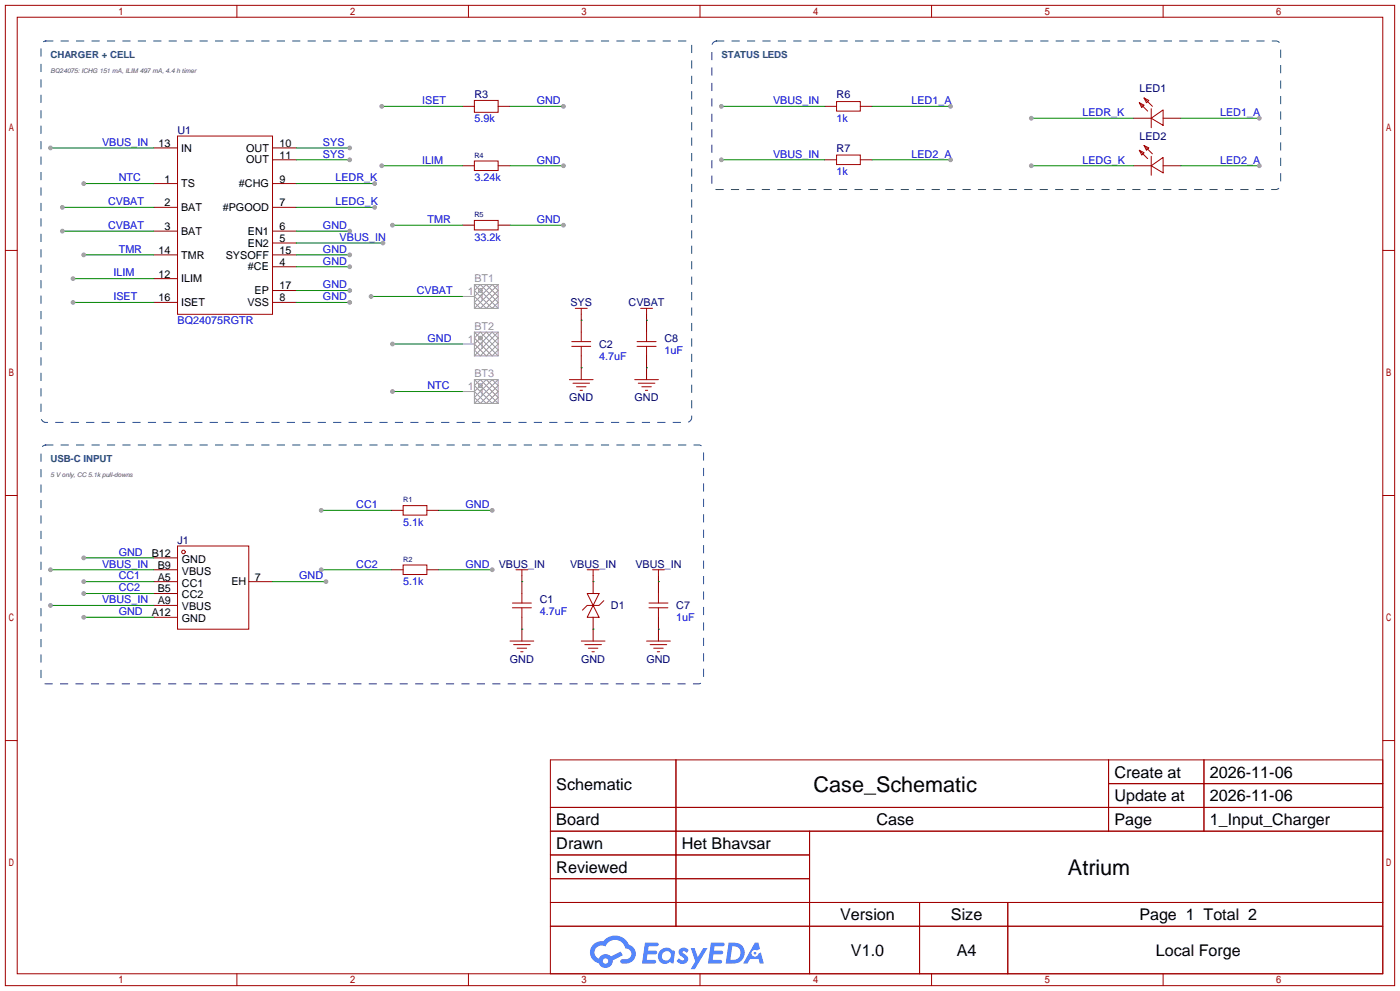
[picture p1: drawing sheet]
<svg xmlns="http://www.w3.org/2000/svg" width="299mm" height="212mm" viewBox="0 0 299 212" stroke-linecap="round" stroke-linejoin="round" font-family="sans-serif">
<g fill="none" stroke="#a10000" stroke-width=".21">
<path d="M1.1 1.1h297.2v209.6h-297.2zM3.7 3.7h292.1v204.5h-292.1zM50.7 1.1v2.6M100.2 1.1v2.6M149.7 1.1v2.6M199.3 1.1v2.6M248.8 1.1v2.6M1.1 53.5h2.6M295.8 53.5h2.5M1.1 105.9h2.6M295.8 105.9h2.5M1.1 158.3h2.6"/>
<path d="M295.8 158.3h2.5M117.7 162.4h178.1v45.8h-178.1zM117.7 172.6h178.1M117.7 177.7h178.1M144.6 162.4v35.6M173.2 177.7v30.5M237.1 162.4v15.3M237.1 167.5h58.7M257.5 162.4v15.3M117.7 182.8h55.5M117.7 192.9h178.1M117.7 187.8h55.5"/>
<path d="M117.7 198h178.1M196.7 192.9v15.3M215.6 192.9v15.3M50.7 208.2v2.5M100.2 208.2v2.5M149.7 208.2v2.5M199.3 208.2v2.5M248.8 208.2v2.5"/>
</g>
<g fill="#5487ff">
<path d="M145.5 202.8a1.3 1.3 0 0 1 1.8 .3l-.4 .6a.54 .54 0 0 0-.9-.2l.1 .2a1.28 1.28 0 0 1 .8 2 1.53 1.53 0 0 1-2.2-.3l.5-.6 .8 .5a.31 .31 0 0 0 .4-.3 .31 .31 0 0 0-.3-.3 1.12 1.12 0 0 1-.6-1.9z"/>
<path d="M147.7 202.7h.9l.7 1.9 1.1-1.9h.9l-2.7 4.5h-.9l1-1.7z"/>
<path d="M138 201.5h1.6a1.31 1.31 0 0 1 1.2 .2 .4 .4 0 0 1-.3 .6h-1.8l-.1 .9h1.6a.4 .4 0 0 1 .4 .4 .4 .4 0 0 1-.4 .4h-1.7l-.2 1.2h1.4a.46 .46 0 0 1 .5 .1 .46 .46 0 0 1 .1 .5l-.3 .2h-2.7z"/>
<path d="M152.1 201.5h1.6a1.32 1.32 0 0 1 1.3 .2 .39 .39 0 0 1-.4 .6h-1.7l-.2 .9h1.7a.4 .4 0 0 1 .3 .4 .4 .4 0 0 1-.4 .4h-1.7l-.2 1.2h1.4a.46 .46 0 0 1 .5 .1 .46 .46 0 0 1 .1 .5l-.3 .2h-2.7z"/>
<path d="M161.5 201.5h.7l.4 1.3-.7 .4a.75 .75 0 0 0-1.1 .3 .75 .75 0 0 0 .5 1 .75 .75 0 0 0 .9-.6l.6-.3 .6 2.4h-.9l-.2-1h-1.9l-.5 1h-.9z"/>
<path d="M155.9 201.5l-.7 4.5h1.5a2.27 2.27 0 0 0 2.6-2.3 2.27 2.27 0 0 0-2.7-2.2zM156.6 202.3a1.5 1.5 0 0 1 1.8 1.5 1.5 1.5 0 0 1-1.9 1.4h-.3z"/>
<path d="M141.3 203.1a1.6 1.6 0 0 0-.3 2.3 1.6 1.6 0 0 0 2.3 .2l.8 .4 .3-2.5-.2-.3h-.4a1.58 1.58 0 0 0-2.5-.1zM141.9 203.6a.98 .98 0 0 1 1.6 .5 .98 .98 0 0 1-1.1 1.2 .94 .94 0 0 1-.8-.6 .94 .94 0 0 1 .3-1.1z"/>
<path d="M126.9 201.9a2.37 2.37 0 0 0 1.2 4 1.54 1.54 0 0 0 1.7 1 1.54 1.54 0 0 0 1.3-1.6l2.1-1.1-.5-.8-2 1.1a1.57 1.57 0 0 0-2.6 .4 1.5 1.5 0 0 1-.8-2.1 1.5 1.5 0 0 1 2.2-.5 2.23 2.23 0 0 1 2.3-1.4 2.23 2.23 0 0 1 2 1.8 1.16 1.16 0 0 1 1.2 1.1 1.16 1.16 0 0 1-1 1.3h-.7a.47 .47 0 0 0-.6 .3 .47 .47 0 0 0 .4 .6 2.17 2.17 0 0 0 2.5-1 2.17 2.17 0 0 0-.3-2.7l-.8-.4a3.2 3.2 0 0 0-5.4-.7l-1.2 .1zM129 205.4a.58 .58 0 0 1 1.1 0 .58 .58 0 0 1-1.1 0z"/>
<circle cx="161.5" cy="203.8" r=".28"/>
</g>
<g fill="none" stroke="#870000" stroke-width=".21">
<path d="M32.9 39.2h5.1M32.9 31.6h5.1M58.3 39.2h5.1M58.3 31.6h5.1M58.3 34.2h5.1M98.9 22.7h2.6M98.9 35.4h2.6M106.6 22.7h2.5M106.6 35.4h2.5M176.4 34.2h2.5M176.4 22.7h2.5M184 34.2h2.6"/>
<path d="M184 22.7h2.6M242.4 35.4h3.9M242.4 25.3h3.9M248.8 35.4h3.8M248.8 25.3h3.8M32.9 44.3h5.1M32.9 49.4h5.1M32.9 59.6h5.1M32.9 54.5h5.1M58.3 44.3h5.1M58.3 49.4h5.1M58.3 57h5.1"/>
<path d="M58.3 51.9h5.1M58.3 54.5h5.1M98.9 48.1h2.6M106.6 48.1h2.5M32.9 64.6h5.1M58.3 64.6h5.1M58.3 62.1h5.1M124.3 68.5v2.5M124.3 76.1v2.5M138.3 68.5v2.5M138.3 76.1v2.5M32.9 119.3h5.1"/>
<path d="M83.7 109.1h2.5M91.3 109.1h2.6M32.9 124.3h5.1M32.9 132h5.1M32.9 129.4h5.1M32.9 126.9h5.1M32.9 121.8h5.1M53.2 124.3h5.1M83.7 121.8h2.5M91.3 121.8h2.6M111.6 124.3v2.6M111.6 132v2.5"/>
<path d="M126.9 124.3v2.6M126.9 132v2.5M140.8 124.3v2.6M140.8 132v2.5"/>
</g>
<g fill="none" stroke="#a10000" stroke-width=".21">
<path d="M38 29.1h20.3v38.1h-20.3zM101.5 21.5h5.1v2.5h-5.1zM101.5 34.4h5.1v2h-5.1zM178.9 21.7h5.1v2h-5.1zM178.9 33.1h5.1v2.1h-5.1zM243.7 22l1 .5-.5 .5zM243.7 32.1l1 .5-.5 .5zM243.7 22l1.8 1.7M243.7 32.1l1.8 1.8M244.7 21l1 .5-.5 .5zM244.7 31.1l1 .5-.5 .5zM244.7 21l1.8 1.7"/>
<path d="M244.7 31.1l1.8 1.8M246.3 25.3l2.5-1.8v3.3zM246.3 35.4l2.5-1.7v3.3zM246.3 23.2v4.1M246.3 33.4v4.1M101.5 47.1h5.1v2h-5.1zM122.3 73h4.1M122.3 74h4.1M124.3 71v2M124.3 74v2.1M136.3 73h4M136.3 74h4"/>
<path d="M138.3 71v2M138.3 74v2.1M38 116.7h15.2v17.8h-15.2zM86.2 108.1h5.1v2h-5.1zM86.2 120.8h5.1v2h-5.1zM109.6 128.9h4.1M109.6 129.9h4.1M111.6 126.9v2M111.6 129.9v2.1M125.6 126.9h2.5l-1.2 2.5zM126.9 129.4l1.2 2.6h-2.5zM129.2 128.4l-1.1 1h-2.5l-1 1"/>
<path d="M138.8 128.9h4.1M138.8 129.9h4.1M140.8 126.9v2M140.8 129.9v2.1"/>
<circle cx="39.2" cy="118" r=".38"/>
</g>
<g fill="none" stroke="#999" stroke-width=".21">
<path d="M98.9 63.4h2.6M98.9 73.5h2.6M101.5 60.8h5.1v5.1h-5.1zM101.5 71h5.1v5.1h-5.1zM101.5 60.8l5.1 5.1M101.5 72.3l1.2-1.3 3.9 3.8-1.3 1.3zM101.5 73.5l2.5-2.5 2.6 2.5-2.6 2.6zM101.5 74.8l3.8-3.8 1.3 1.3-3.9 3.8zM101.5 71l5.1 5.1M102.7 60.8l3.9 3.8-1.3 1.3-3.8-3.8zM102.9 61.8l.2 .1M102.9 71.9l.2 .2"/>
<path d="M103.1 62.3l-.2 .1M103.1 72.4l-.2 .2M104 60.8l2.6 2.6-2.6 2.5-2.5-2.5zM105.3 60.8l1.3 1.3-3.9 3.8-1.2-1.3zM106.6 60.8l-5.1 5.1M106.6 71l-5.1 5.1M98.9 83.7h2.6M101.5 81.2h5.1v5h-5.1zM101.5 85l3.8-3.8 1.3 1.2-3.9 3.8zM101.5 81.2l5.1 5M102.7 81.2l3.9 3.8-1.3 1.2-3.8-3.8zM102.9 82.1l.2 .2"/>
<path d="M103.1 82.6l-.2 .2M104 81.2l2.6 2.5-2.6 2.5-2.5-2.5zM106.6 81.2l-5.1 5"/>
<circle cx="102.7" cy="62.1" r=".38"/>
<circle cx="102.7" cy="72.3" r=".38"/>
<circle cx="102.7" cy="82.4" r=".38"/>
</g>
<path d="M9.8 8.8h137.1a1.02 1.02 0 0 1 1.1 1v79.5a1.09 1.09 0 0 1-1.1 1h-137.1a1.09 1.09 0 0 1-1-1v-79.5a1.09 1.09 0 0 1 1-1M153.3 8.8h119.6a1.02 1.02 0 0 1 1 1v29.7a1.09 1.09 0 0 1-1 1h-119.6a1.09 1.09 0 0 1-1-1v-29.7a1.09 1.09 0 0 1 1-1M9.8 95.1h139.7a1.02 1.02 0 0 1 1 1v49.1a1.09 1.09 0 0 1-1 1h-139.7a1.09 1.09 0 0 1-1-1v-49.1a1.09 1.09 0 0 1 1-1" fill="none" stroke="#1f4f78" stroke-width=".21" stroke-dasharray="1.5 1.8"/>
<path d="M58.3 124.3h11.4" fill="none" stroke="#008700" stroke-width=".21"/>
<circle cx="69.7" cy="124.3" r=".51" fill="#999"/>
<path d="M17.9 132h15" fill="none" stroke="#008700" stroke-width=".21"/>
<circle cx="17.9" cy="132" r=".51" fill="#999"/>
<path d="M10.8 129.4h22.1" fill="none" stroke="#008700" stroke-width=".21"/>
<circle cx="10.8" cy="129.4" r=".51" fill="#999"/>
<path d="M17.9 124.3h15" fill="none" stroke="#008700" stroke-width=".21"/>
<circle cx="17.9" cy="124.3" r=".51" fill="#999"/>
<path d="M17.9 126.9h15" fill="none" stroke="#008700" stroke-width=".21"/>
<circle cx="17.9" cy="126.9" r=".51" fill="#999"/>
<path d="M10.8 121.8h22.1" fill="none" stroke="#008700" stroke-width=".21"/>
<circle cx="10.8" cy="121.8" r=".51" fill="#999"/>
<path d="M17.9 119.3h15" fill="none" stroke="#008700" stroke-width=".21"/>
<circle cx="17.9" cy="119.3" r=".51" fill="#999"/>
<path d="M93.9 109.1h11.4" fill="none" stroke="#008700" stroke-width=".21"/>
<circle cx="105.3" cy="109.1" r=".51" fill="#999"/>
<path d="M68.7 109.1h15" fill="none" stroke="#008700" stroke-width=".21"/>
<circle cx="68.7" cy="109.1" r=".51" fill="#999"/>
<path d="M93.9 121.8h11.4" fill="none" stroke="#008700" stroke-width=".21"/>
<circle cx="105.3" cy="121.8" r=".51" fill="#999"/>
<path d="M68.7 121.8h15" fill="none" stroke="#008700" stroke-width=".21"/>
<circle cx="68.7" cy="121.8" r=".51" fill="#999"/>
<path d="M111.6 123.1v1.2M111.6 134.5v2.5M140.8 123.1v1.2M140.8 134.5v2.5" fill="none" stroke="#870000" stroke-width=".21"/>
<path d="M109.1 137h5.1M109.9 137.8h3.5M110.4 121.8h2.5M110.6 138.6h2M111.4 139.3h.5M111.6 121.8v1.3M138.3 137h5.1M139.1 137.8h3.5M139.6 121.8h2.5M139.8 138.6h2.1M140.6 139.3h.5M140.8 121.8v1.3" fill="none" stroke="#a10000" stroke-width=".21"/>
<path d="M17.9 39.2h15M111.6 124.3h.1M111.6 134.5h.1M140.8 124.3h.1M140.8 134.5h.1" fill="none" stroke="#008700" stroke-width=".21"/>
<circle cx="17.9" cy="39.2" r=".51" fill="#999"/>
<path d="M13.3 44.3h19.6" fill="none" stroke="#008700" stroke-width=".21"/>
<circle cx="13.3" cy="44.3" r=".51" fill="#999"/>
<path d="M13.3 49.4h19.6" fill="none" stroke="#008700" stroke-width=".21"/>
<circle cx="13.3" cy="49.4" r=".51" fill="#999"/>
<path d="M63.4 57h11.4" fill="none" stroke="#008700" stroke-width=".21"/>
<circle cx="74.8" cy="57" r=".51" fill="#999"/>
<path d="M63.4 51.9h18.5" fill="none" stroke="#008700" stroke-width=".21"/>
<circle cx="81.9" cy="51.9" r=".51" fill="#999"/>
<path d="M63.4 49.4h11.4" fill="none" stroke="#008700" stroke-width=".21"/>
<circle cx="74.8" cy="49.4" r=".51" fill="#999"/>
<path d="M63.4 44.3h16.7" fill="none" stroke="#008700" stroke-width=".21"/>
<circle cx="80.1" cy="44.3" r=".51" fill="#999"/>
<path d="M63.4 64.6h11.4" fill="none" stroke="#008700" stroke-width=".21"/>
<circle cx="74.8" cy="64.6" r=".51" fill="#999"/>
<path d="M63.4 39.2h16.7" fill="none" stroke="#008700" stroke-width=".21"/>
<circle cx="80.1" cy="39.2" r=".51" fill="#999"/>
<path d="M63.4 31.6h11.4" fill="none" stroke="#008700" stroke-width=".21"/>
<circle cx="74.8" cy="31.6" r=".51" fill="#999"/>
<path d="M63.4 34.2h11.4" fill="none" stroke="#008700" stroke-width=".21"/>
<circle cx="74.8" cy="34.2" r=".51" fill="#999"/>
<path d="M15.6 59.6h17.3" fill="none" stroke="#008700" stroke-width=".21"/>
<circle cx="15.6" cy="59.6" r=".51" fill="#999"/>
<path d="M10.8 31.6h22.1" fill="none" stroke="#008700" stroke-width=".21"/>
<circle cx="10.8" cy="31.6" r=".51" fill="#999"/>
<path d="M17.9 54.5h15" fill="none" stroke="#008700" stroke-width=".21"/>
<circle cx="17.9" cy="54.5" r=".51" fill="#999"/>
<path d="M63.4 54.5h11.4" fill="none" stroke="#008700" stroke-width=".21"/>
<circle cx="74.8" cy="54.5" r=".51" fill="#999"/>
<path d="M15.6 64.6h17.3" fill="none" stroke="#008700" stroke-width=".21"/>
<circle cx="15.6" cy="64.6" r=".51" fill="#999"/>
<path d="M63.4 62.1h11.4" fill="none" stroke="#008700" stroke-width=".21"/>
<circle cx="74.8" cy="62.1" r=".51" fill="#999"/>
<path d="M109.1 22.7h11.4" fill="none" stroke="#008700" stroke-width=".21"/>
<circle cx="120.5" cy="22.7" r=".51" fill="#999"/>
<path d="M81.7 22.7h17.2" fill="none" stroke="#008700" stroke-width=".21"/>
<circle cx="81.7" cy="22.7" r=".51" fill="#999"/>
<path d="M109.1 35.4h11.4" fill="none" stroke="#008700" stroke-width=".21"/>
<circle cx="120.5" cy="35.4" r=".51" fill="#999"/>
<path d="M81.7 35.4h17.2" fill="none" stroke="#008700" stroke-width=".21"/>
<circle cx="81.7" cy="35.4" r=".51" fill="#999"/>
<path d="M83.9 48.1h15" fill="none" stroke="#008700" stroke-width=".21"/>
<circle cx="83.9" cy="48.1" r=".51" fill="#999"/>
<path d="M109.1 48.1h11.4" fill="none" stroke="#008700" stroke-width=".21"/>
<circle cx="120.5" cy="48.1" r=".51" fill="#999"/>
<path d="M124.3 67.2v1.3M124.3 78.6v2.6M138.3 67.2v1.3M138.3 78.6v2.6" fill="none" stroke="#870000" stroke-width=".21"/>
<path d="M123.1 65.9h2.5M124.3 65.9v1.3M137 65.9h2.6M138.3 65.9v1.3M121.8 81.2h5.1M122.6 81.9h3.5M123.3 82.7h2M124.1 83.4h.5M135.8 81.2h5M136.5 81.9h3.6M137.3 82.7h2M138 83.4h.6" fill="none" stroke="#a10000" stroke-width=".21"/>
<path d="M186.6 22.7h16.7M124.3 68.5h.1M124.3 78.6h.1M138.3 68.5h.1M138.3 78.6h.1" fill="none" stroke="#008700" stroke-width=".21"/>
<circle cx="203.3" cy="22.7" r=".51" fill="#999"/>
<path d="M154.3 22.7h22.1" fill="none" stroke="#008700" stroke-width=".21"/>
<circle cx="154.3" cy="22.7" r=".51" fill="#999"/>
<path d="M220.6 25.3h21.8" fill="none" stroke="#008700" stroke-width=".21"/>
<circle cx="220.6" cy="25.3" r=".51" fill="#999"/>
<path d="M252.6 25.3h16.8" fill="none" stroke="#008700" stroke-width=".21"/>
<circle cx="269.4" cy="25.3" r=".51" fill="#999"/>
<path d="M186.6 34.2h16.7" fill="none" stroke="#008700" stroke-width=".21"/>
<circle cx="203.3" cy="34.2" r=".51" fill="#999"/>
<path d="M154.3 34.2h22.1" fill="none" stroke="#008700" stroke-width=".21"/>
<circle cx="154.3" cy="34.2" r=".51" fill="#999"/>
<path d="M252.6 35.4h16.8" fill="none" stroke="#008700" stroke-width=".21"/>
<circle cx="269.4" cy="35.4" r=".51" fill="#999"/>
<path d="M220.6 35.4h21.8" fill="none" stroke="#008700" stroke-width=".21"/>
<circle cx="220.6" cy="35.4" r=".51" fill="#999"/>
<path d="M126.9 123.1v1.2M126.9 134.5v2.5" fill="none" stroke="#870000" stroke-width=".21"/>
<path d="M124.3 137h5.1M125.1 137.8h3.6M125.6 121.8h2.5M125.9 138.6h2M126.6 139.3h.5M126.9 121.8v1.3" fill="none" stroke="#a10000" stroke-width=".21"/>
<path d="M79.4 63.4h19.5M126.9 124.3h.1M126.9 134.5h.1" fill="none" stroke="#008700" stroke-width=".21"/>
<circle cx="79.4" cy="63.4" r=".51" fill="#999"/>
<path d="M83.9 73.5h15" fill="none" stroke="#008700" stroke-width=".21"/>
<circle cx="83.9" cy="73.5" r=".51" fill="#999"/>
<path d="M83.9 83.7h15" fill="none" stroke="#008700" stroke-width=".21"/>
<circle cx="83.9" cy="83.7" r=".51" fill="#999"/>
<g font-size="4.6">
<text x="174" y="169.4">Case_Schematic</text>
<text x="228.4" y="187.1">Atrium</text>
</g>
<g font-size="3.5">
<text x="238.4" y="166.2">Create at</text>
<text x="258.8" y="166.2">2026-11-06</text>
<text x="119" y="168.8">Schematic</text>
<text x="238.4" y="171.3">Update at</text>
<text x="258.8" y="171.3">2026-11-06</text>
<text x="119" y="176.4">Board</text>
<text x="187.5" y="176.4">Case</text>
<text x="119" y="181.5">Drawn</text>
<text x="145.9" y="181.5">Het Bhavsar</text>
<text x="119" y="186.6">Reviewed</text>
<text x="179.7" y="196.7">Version</text>
<text x="203.4" y="196.7">Size</text>
<text x="182" y="204.3">V1.0</text>
<text x="204.7" y="204.3">A4</text>
</g>
<g font-size="3.4">
<text x="238.4" y="176.4">Page</text>
<text x="258.8" y="176.4">1_Input_Charger</text>
<text x="243.7" y="196.7">Page 1 Total 2</text>
<text x="247.3" y="204.3">Local Forge</text>
</g>
<g font-size="2.3" fill="#00f">
<text x="90.3" y="22.3">ISET</text>
<text x="114.8" y="22.3">GND</text>
<text x="165.4" y="22.3">VBUS_IN</text>
<text x="194.9" y="22.3">LED1_A</text>
<text x="101.5" y="26.1">5.9k</text>
<text x="178.9" y="26.1">1k</text>
<text x="231.5" y="24.8">LEDR_K</text>
<text x="261" y="24.8">LED1_A</text>
<text x="21.8" y="31.2">VBUS_IN</text>
<text x="69.1" y="31.2">SYS</text>
<text x="69.1" y="33.7">SYS</text>
<text x="90.3" y="35">ILIM</text>
<text x="114.8" y="35">GND</text>
<text x="165.4" y="33.7">VBUS_IN</text>
<text x="194.9" y="33.7">LED2_A</text>
<text x="231.5" y="35">LEDG_K</text>
<text x="261" y="35">LED2_A</text>
<text x="25.4" y="38.8">NTC</text>
<text x="71.8" y="38.8">LEDR_K</text>
<text x="101.5" y="38.8">3.24k</text>
<text x="178.9" y="37.5">1k</text>
<text x="23.1" y="43.9">CVBAT</text>
<text x="71.8" y="43.9">LEDG_K</text>
<text x="91.4" y="47.7">TMR</text>
<text x="114.8" y="47.7">GND</text>
<text x="23.1" y="48.9">CVBAT</text>
<text x="69.1" y="48.9">GND</text>
<text x="72.6" y="51.5">VBUS_IN</text>
<text x="101.5" y="51.5">33.2k</text>
<text x="24.3" y="59.1">ILIM</text>
<text x="25.4" y="54">TMR</text>
<text x="69.1" y="56.6">GND</text>
<text x="69.1" y="54">GND</text>
<text x="24.3" y="64.2">ISET</text>
<text x="69.1" y="64.2">GND</text>
<text x="69.1" y="61.6">GND</text>
<text x="89.2" y="62.9">CVBAT</text>
<text x="38" y="69.3">BQ24075RGTR</text>
<text x="91.4" y="73.1">GND</text>
<text x="128.1" y="76.9">4.7uF</text>
<text x="142.1" y="75.6">1uF</text>
<text x="91.4" y="83.2">NTC</text>
<text x="76.2" y="108.6">CC1</text>
<text x="86.2" y="112.4">5.1k</text>
<text x="99.6" y="108.6">GND</text>
<text x="25.4" y="118.8">GND</text>
<text x="21.8" y="121.3">VBUS_IN</text>
<text x="25.4" y="123.9">CC1</text>
<text x="64" y="123.9">GND</text>
<text x="76.2" y="121.3">CC2</text>
<text x="86.2" y="125.1">5.1k</text>
<text x="99.6" y="121.3">GND</text>
<text x="21.8" y="129">VBUS_IN</text>
<text x="25.4" y="131.5">GND</text>
<text x="25.4" y="126.4">CC2</text>
<text x="115.4" y="131.5">4.7uF</text>
<text x="144.7" y="132.8">1uF</text>
</g>
<g font-size="2.3" fill="#000080">
<text x="101.5" y="21">R3</text>
<text x="178.9" y="21">R6</text>
<text x="243.7" y="19.7">LED1</text>
<text x="38" y="28.6">U1</text>
<text x="243.7" y="29.9">LED2</text>
<text x="178.9" y="32.4">R7</text>
<text x="122" y="65.5">SYS</text>
<text x="134.5" y="65.5">CVBAT</text>
<text x="128.1" y="74.3">C2</text>
<text x="142.1" y="73.1">C8</text>
<text x="121.8" y="85.8">GND</text>
<text x="135.7" y="85.8">GND</text>
<text x="38" y="116.3">J1</text>
<text x="106.7" y="121.3">VBUS_IN</text>
<text x="121.9" y="121.3">VBUS_IN</text>
<text x="135.9" y="121.3">VBUS_IN</text>
<text x="115.4" y="129">C1</text>
<text x="130.7" y="130.2">D1</text>
<text x="144.7" y="130.2">C7</text>
<text x="109.1" y="141.7">GND</text>
<text x="124.3" y="141.7">GND</text>
<text x="138.3" y="141.7">GND</text>
</g>
<g font-size="2.3">
<text x="33.9" y="31.4">13</text>
<text x="38.7" y="32.4">IN</text>
<text x="52.7" y="32.4">OUT</text>
<text x="52.7" y="34.9">OUT</text>
<text x="59.8" y="31.4">10</text>
<text x="59.8" y="33.9">11</text>
<text x="35.2" y="39">1</text>
<text x="38.7" y="40">TS</text>
<text x="51.1" y="40">#CHG</text>
<text x="59.8" y="39">9</text>
<text x="35.2" y="44.1">2</text>
<text x="38.7" y="45.1">BAT</text>
<text x="47.6" y="45.1">#PGOOD</text>
<text x="59.8" y="44.1">7</text>
<text x="35.2" y="49.2">3</text>
<text x="38.7" y="50.2">BAT</text>
<text x="53" y="52.7">EN2</text>
<text x="53" y="50.2">EN1</text>
<text x="59.8" y="51.7">5</text>
<text x="59.8" y="49.2">6</text>
<text x="33.9" y="59.3">12</text>
<text x="33.9" y="54.3">14</text>
<text x="38.7" y="55.3">TMR</text>
<text x="48.3" y="55.3">SYSOFF</text>
<text x="53" y="57.8">#CE</text>
<text x="59.8" y="56.8">4</text>
<text x="59.8" y="54.3">15</text>
<text x="33.9" y="64.4">16</text>
<text x="38.7" y="60.3">ILIM</text>
<text x="38.7" y="65.4">ISET</text>
<text x="52.9" y="65.4">VSS</text>
<text x="54.5" y="62.9">EP</text>
<text x="59.8" y="64.4">8</text>
<text x="59.8" y="61.9">17</text>
<text x="32.5" y="119">B12</text>
<text x="33.8" y="124.1">A5</text>
<text x="33.8" y="121.6">B9</text>
<text x="38.9" y="125.4">CC1</text>
<text x="38.9" y="122.8">VBUS</text>
<text x="38.9" y="120.3">GND</text>
<text x="49.5" y="125.1">EH</text>
<text x="54.5" y="124.1">7</text>
<text x="32.5" y="131.7">A12</text>
<text x="33.8" y="129.2">A9</text>
<text x="33.8" y="126.6">B5</text>
<text x="38.9" y="130.5">VBUS</text>
<text x="38.9" y="127.9">CC2</text>
<text x="38.9" y="133">GND</text>
</g>
<g font-size="2.3" fill="#999">
<text x="100.1" y="63.1">1</text>
<text x="101.5" y="60.4">BT1</text>
<text x="102.4" y="64.4">1</text>
<text x="101.5" y="70.5">BT2</text>
<text x="100.1" y="73.3">1</text>
<text x="102.4" y="74.6">1</text>
<text x="100.1" y="83.5">1</text>
<text x="101.5" y="80.7">BT3</text>
<text x="102.4" y="84.7">1</text>
</g>
<g font-size="2.1" fill="#1f4e79">
<text x="10.8" y="12.4">CHARGER + CELL</text>
<text x="154.3" y="12.4">STATUS LEDS</text>
<text x="10.8" y="98.7">USB-C INPUT</text>
</g>
<g font-size="1.6" fill="#000080">
<text x="101.5" y="33.7">R4</text>
<text x="101.5" y="46.4">R5</text>
<text x="86.2" y="107.4">R1</text>
<text x="86.2" y="120.1">R2</text>
</g>
<g font-size="1.4" fill="#555">
<text x="10.8" y="15.7">BQ24075: ICHG 151 mA, ILIM 497 mA, 4.4 h timer</text>
<text x="10.8" y="102">5 V only, CC 5.1k pull-downs</text>
</g>
</svg>
